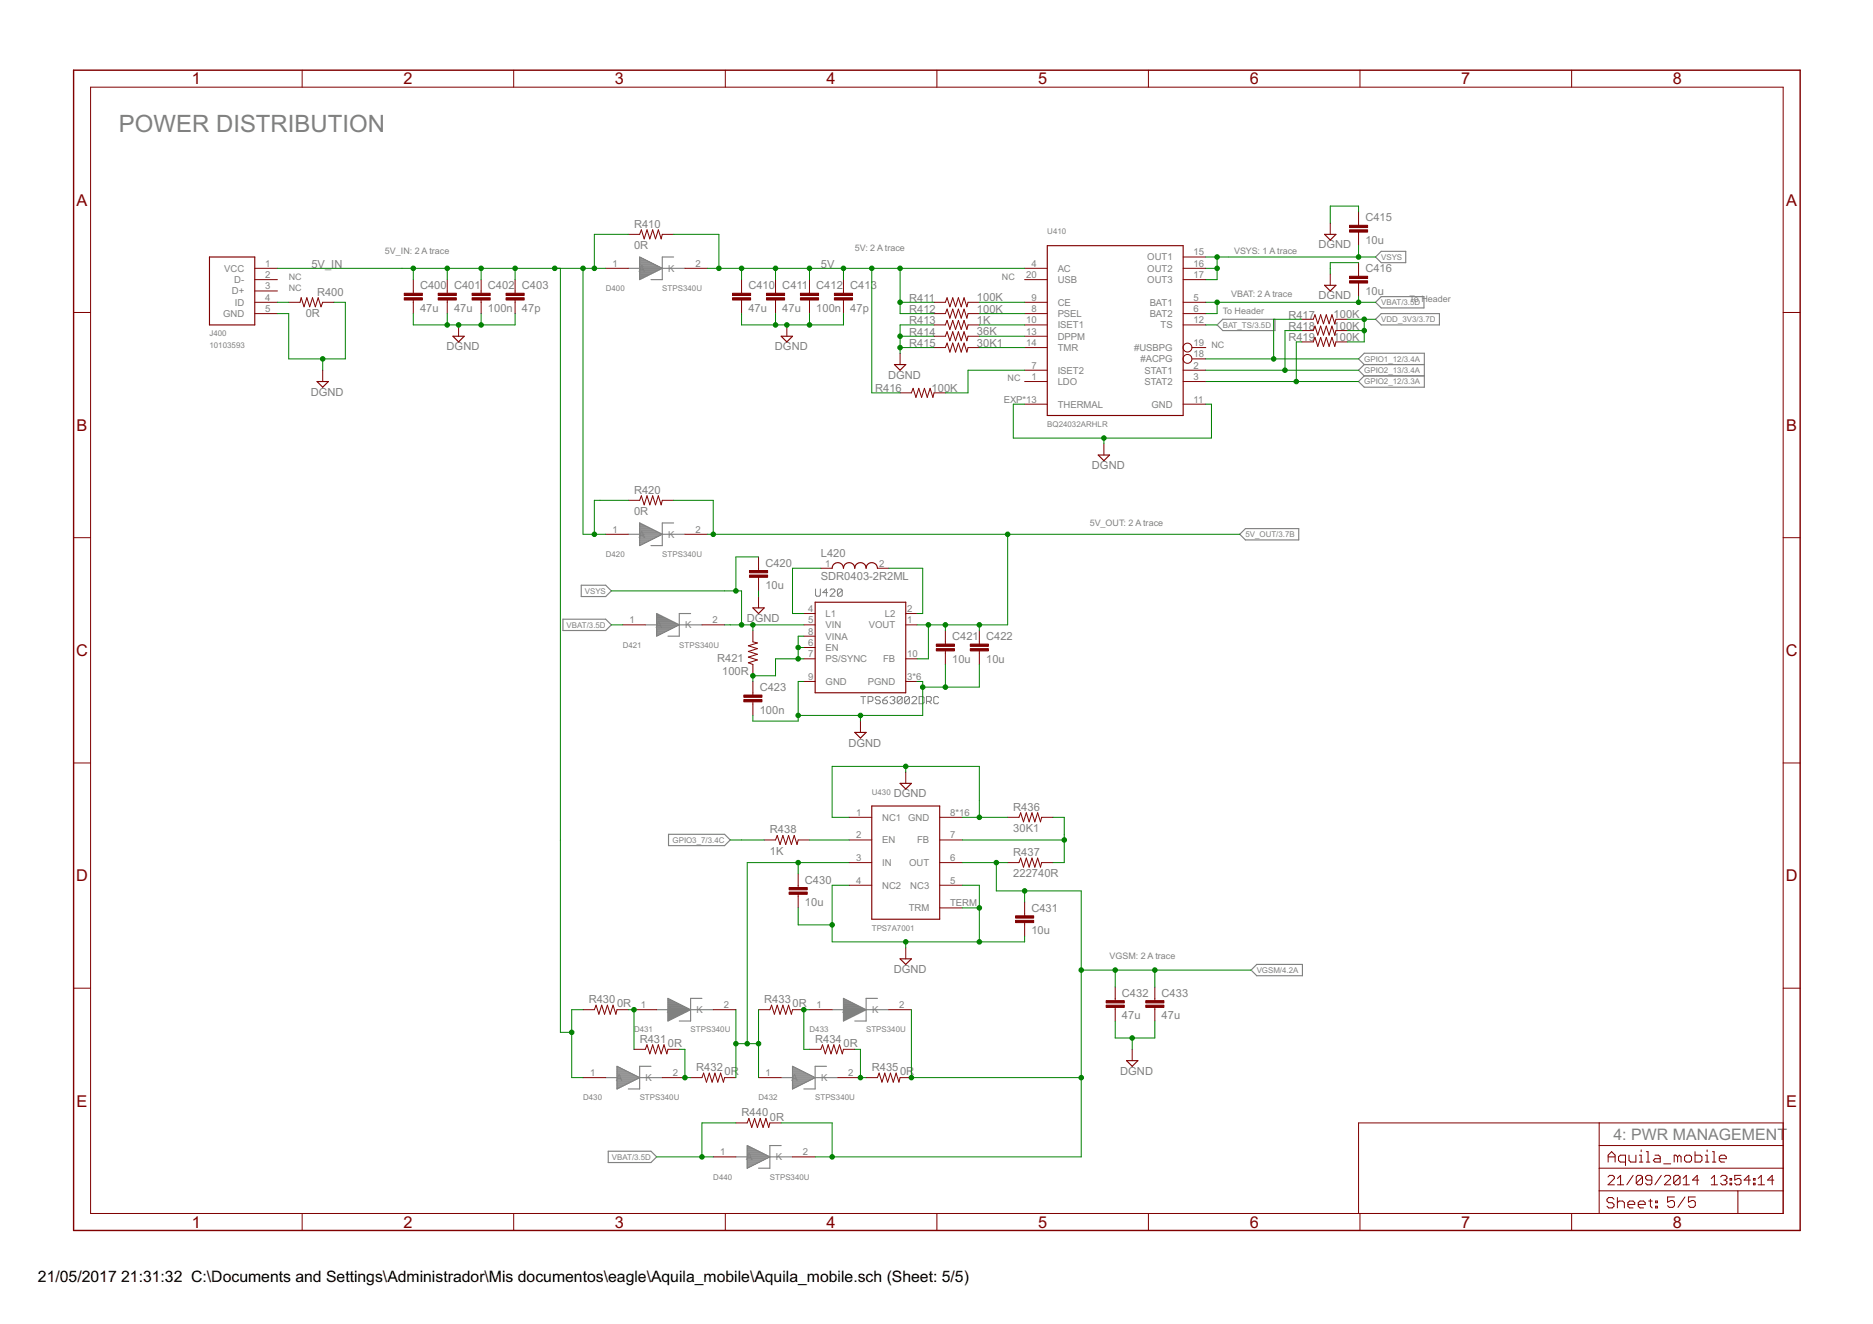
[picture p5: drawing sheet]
<svg xmlns="http://www.w3.org/2000/svg" width="420mm" height="297mm" viewBox="0 0 420 297" stroke-linecap="round" stroke-linejoin="round" font-family="sans-serif">
<g fill="none" stroke="#808080" stroke-width=".25">
<path d="M143.5 57.7l5.1 2.5-5.1 2.5zM143.5 59.8h4.4M143.5 59.6h3.9M143.5 59.4h3.5M143.5 59.2h3.1M143.5 58.9h2.6M143.5 58.7h2.2M143.5 58.5h1.7M143.5 58.3h1.3M143.5 58.1h.8M143.5 57.8h.4M151.1 57.7h-2.5v5h-2.6"/>
<path d="M308.6 57.7l1.2-1.3h5.5v2.5h-5.5zM140.9 60.2h2.6M143.5 62.5h.4M143.5 62.3h.9M143.5 62.1h1.3M143.5 61.8h1.8M143.5 61.6h2.2M143.5 61.4h2.7M143.5 61.2h3.1M143.5 61h3.5M143.5 60.7h4M143.5 60.5h4.4"/>
<path d="M143.5 60.3h4.9M143.5 60.1h4.8M148.6 60.2h5M273 72.9l1.3-1.3h11.7v2.6h-11.7zM308.6 67.8l1.2-1.3h9.6v2.6h-9.6zM308.6 71.6l1.2-1.2h13.1v2.5h-13.1zM306 81.8l-1.2-1.3 1.2-1.3h13.5v7.7h-13.5l-1.2-1.3 1.2-1.3M306 84.3h13.5M306 81.8h13.5M306 81.8l-1.2 1.3 1.2 1.2M143.5 117.3l5.1 2.6-5.1 2.5zM143.5 119.6h4.6"/>
<path d="M143.5 119.4h4.1M143.5 119.2h3.7M143.5 119h3.2M143.5 118.7h2.8M143.5 118.5h2.3M143.5 118.3h1.9M143.5 118.1h1.4M143.5 117.8h1M143.5 117.6h.6M143.5 117.4h.1M148.5 119.8l-7.6 .1M148.6 119.9h5"/>
<path d="M151.1 117.3h-2.5v5.1h-2.6M278.1 119.9l1.3-1.3h11.9v2.5h-11.9zM126.3 138.9h9.6l1.2 1.3-1.2 1.3h-9.6zM130.4 131.3h5.5l1.2 1.3-1.2 1.2h-5.5zM143.5 122.3h.2M143.5 122.1h.7M143.5 121.8h1.1M143.5 121.6h1.6M143.5 121.4h2M143.5 121.2h2.5M143.5 120.9h2.9M143.5 120.7h3.4"/>
<path d="M143.5 120.5h3.8M143.5 120.3h4.2M143.5 120.1h4.7M147.3 137.6l5.1 2.6-5.1 2.5zM147.3 139.8h4.4M147.3 139.6h3.9M147.3 139.4h3.5M147.3 139.2h3M147.3 139h2.6M147.3 138.7h2.2M147.3 138.5h1.7M147.3 138.3h1.3"/>
<path d="M147.3 138.1h.8M147.3 137.8h.4M154.9 137.6h-2.5v5.1h-2.6M144.8 140.2h2.5M147.3 142.5h.4M147.3 142.3h.9M147.3 142.1h1.3M147.3 141.8h1.8M147.3 141.6h2.2M147.3 141.4h2.7M147.3 141.2h3.1M147.3 140.9h3.6"/>
<path d="M147.3 140.7h4M147.3 140.5h4.4M147.3 140.3h4.9M147.3 140.1h4.8M152.4 140.2h5.1M150 187.2h12.5l1.3 1.2-1.3 1.3h-12.5zM280.6 217.6l1.3-1.2h10.3v2.5h-10.3zM138.4 239.8h1.2M138.4 239.6h.8M138.4 239.4h.3M146 239.2h-2.5v5.1h-2.6M149.8 224l5.1 2.5-5.1 2.6z"/>
<path d="M149.8 228.9h.3M149.8 228.7h.7M149.8 228.5h1.2M149.8 228.3h1.6M149.8 228h2.1M149.8 227.8h2.5M149.8 227.6h3M149.8 227.4h3.4M149.8 227.2h3.8M149.8 226.9h4.3M149.8 226.7h4.7M149.8 226.3h4.6"/>
<path d="M149.8 226.1h4.2M149.8 225.8h3.7M149.8 225.6h3.3M149.8 225.4h2.8M149.8 225.2h2.4M149.8 224.9h1.9M149.8 224.7h1.5M149.8 224.5h1.1M149.8 224.3h.6M149.8 224h.2M154.9 226.5h-7.6M154.9 226.5h5.1"/>
<path d="M157.5 224h-2.6v5.1h-2.5M177.8 239.8h1.2M177.8 239.6h.7M177.8 239.4h.3M185.4 239.2h-2.5v5.1h-2.6M189.2 228.9h.3M189.2 228.7h.7M189.2 228.5h1.2M189.2 228.3h1.6M189.2 228h2M189.2 227.8h2.5M189.2 227.6h2.9"/>
<path d="M189.2 227.4h3.4M189.2 227.2h3.8M189.2 226.9h4.3M189.2 226.7h4.7M189.2 226.3h4.6M189.2 226.1h4.1M189.2 225.8h3.7M189.2 225.6h3.2M189.2 225.4h2.8M189.2 225.2h2.4M189.2 224.9h1.9M189.2 224.7h1.5"/>
<path d="M189.2 224.5h1M189.2 224.3h.6M189.2 224h.1M189.2 224l5.1 2.5-5.1 2.6zM194.2 226.5h-7.5M194.3 226.5h5.1M196.8 224h-2.5v5.1h-2.6M135.9 241.8h2.5M136.4 258.3h9.6l1.3 1.2-1.3 1.3h-9.6zM138.4 244.3h.1M138.4 244.1h.5M138.4 243.8h1"/>
<path d="M138.4 243.6h1.4M138.4 243.4h1.9M138.4 243.2h2.3M138.4 243h2.7M138.4 242.7h3.2M138.4 242.5h3.6M138.4 242.3h4.1M138.4 242.1h4.5M138.4 241.8h5M138.4 241.6h4.8M138.4 241.4h4.3M138.4 241.2h3.9"/>
<path d="M138.4 240.9h3.4M138.4 240.7h3M138.4 240.5h2.5M138.4 240.3h2.1M138.4 240.1h1.7M143.5 241.8l-5.1-2.6v5.1M143.5 241.8l-5.1 2.5M143.5 241.8h5.1M165.1 259.5h2.5M167.6 259.8h4.5M167.6 259.6h5M167.6 259.4h4.8"/>
<path d="M167.6 259.2h4.3M167.6 259h3.9M167.6 258.7h3.4M167.6 258.5h3M167.6 258.3h2.6M167.6 258.1h2.1M167.6 257.8h1.7M167.6 257.6h1.2M167.6 257.4h.8M167.6 257.2h.3M172.7 259.5l-5.1-2.5v5.1M172.7 259.5l-5.1 2.6"/>
<path d="M172.7 259.5h5.1M175.2 241.8h2.6M175.2 257h-2.5v5.1h-2.5M177.8 244.3h.1M177.8 244.1h.5M177.8 243.8h.9M177.8 243.6h1.4M177.8 243.4h1.8M177.8 243.2h2.3M177.8 243h2.7M177.8 242.7h3.2M177.8 242.5h3.6"/>
<path d="M177.8 242.3h4M177.8 242.1h4.5M177.8 241.8h4.9M177.8 241.6h4.7M177.8 241.4h4.3M177.8 241.2h3.9M177.8 240.9h3.4M177.8 240.7h3M177.8 240.5h2.5M177.8 240.3h2.1M177.8 240.1h1.6M182.9 241.8h5"/>
<path d="M182.9 241.8l-5.1-2.6v5.1M182.9 241.8l-5.1 2.5M167.6 262.1h.1M167.6 261.8h.5M167.6 261.6h1M167.6 261.4h1.4M167.6 261.2h1.9M167.6 260.9h2.3M167.6 260.7h2.7M167.6 260.5h3.2M167.6 260.3h3.6M167.6 260.1h4.1"/>
</g>
<g fill="none" stroke="#808080" stroke-width=".22">
<path d="M182.9 132.1v1.4l.3 .3h.5l.3-.3v-1.4M185.7 132.9h-1.1l.8-.8v1.7M186.2 132.4l.3-.3h.5l.3 .3v.3l-1.1 1.1h1.1M188.9 132.4v1.1l-.2 .3h-.6l-.2-.3M188.9 132.4l-.2-.3h-.6l-.2 .3v1.1M188.9 132.4l-1 1.1M193.1 156.3h1.1M193.6 156.3v1.6M194.7 157.4h.8l.3-.3v-.6l-.3-.2h-.8v1.6M197.5 156.5l-.3-.2h-.6l-.2 .2v.3l.2 .3h.6l.3 .3v.2l-.3 .3h-.6l-.2-.3M198 157.1h.8l.3 .3v.2l-.3 .3h-.5l-.3-.3zM199.1 156.3l-.6 .2-.5 .6"/>
<path d="M199.6 156.5l.3-.2h.5l.3 .2v.3l-.3 .3M200.2 157.1h.2M200.4 157.1l.3 .3v.2l-.3 .3h-.5l-.3-.3M202.4 156.5l-.3-.2h-.6l-.2 .2v1.1M202.4 156.5v1.1l-.3 .3h-.6l-.2-.3M202.4 156.5l-1.1 1.1M204 156.5l-.3-.2h-.5l-.3 .2v1.1M204 156.5v1.1l-.3 .3h-.5l-.3-.3M204 156.5l-1.1 1.1M204.6 156.5l.2-.2h.6l.2 .2v.3l-1 1.1h1M206.2 156.3h.8l.3 .2v1.1l-.3 .3h-.8zM207.8 157.4h.8l.3-.3v-.6l-.3-.2h-.8v1.6"/>
<path d="M208.4 157.4l.5 .5M210.5 156.5l-.2-.2h-.6l-.2 .2v1.1l.2 .3h.6l.2-.3"/>
</g>
<g fill="none" stroke="#800000" stroke-width=".22">
<path d="M20.3 19.6h379.7v252.6h-379.7zM67.8 15.7v3.9M115.2 15.7v3.9M162.7 15.7v3.9M210.2 15.7v3.9M257.6 15.7v3.9M305.1 15.7v3.9M352.6 15.7v3.9M140.9 52.6h2.6l.4-1 .6 2 .6-2 .7 2 .6-2 .6 2 .7-2 .6 2 .3-1h2.5M265.4 57.7h5.1M298.4 50v2.6M304.8 47.5v3"/>
<path d="M304.8 52.1v3M304.8 58.9v3.1M16.5 70.1h3.8M57.1 65.3h5.1M57.1 62.7h5.1M57.1 60.2h5.1M57.1 67.8h5.1M57.1 70.4h5.1M64.8 67.8h2.5l.3-1 .6 2 .6-2 .7 2 .6-2 .6 2 .7-2 .6 2 .4-1h2.5M92.7 62.7v3.1M92.7 67.3v3.1M100.3 62.7v3.1"/>
<path d="M100.3 67.3v3.1M102.9 72.9v2.5M107.9 62.7v3.1M107.9 67.3v3.1M115.5 62.7v3.1M115.5 67.3v3.1M135.9 60.2h5M153.6 60.2h5.1M166.3 62.7v3.1M166.3 67.3v3.1M174 62.7v3.1M174 67.3v3.1"/>
<path d="M176.5 72.9v2.5M181.6 62.7v3.1M181.6 67.3v3.1M189.2 62.7v3.1M189.2 67.3v3.1M201.9 79.2v2.6M209.5 67.8h2.6l.3-1 .7 2 .6-2 .7 2 .6-2 .6 2 .7-2 .6 2 .2-1h2.6M209.5 70.4h2.6l.3-1.1 .7 2.1 .6-2.1 .7 2.1 .6-2.1 .6 2.1 .7-2.1 .6 2.1 .2-1h2.6M209.5 72.9h2.6l.3-1 .7 2 .6-2 .7 2 .6-2 .6 2 .7-2 .6 2 .2-1h2.6M209.5 75.4h2.6l.3-1 .7 2.1 .6-2.1 .7 2.1 .6-2.1 .6 2.1 .7-2.1 .6 2.1 .2-1.1h2.6M209.5 78h2.6l.3-1 .7 2 .6-2 .7 2 .6-2 .6 2 .7-2 .6 2 .2-1h2.6M229.8 62.7h5.1"/>
<path d="M229.8 60.2h5.1M229.8 67.8h5.1M229.8 70.4h5.1M229.8 72.9h5.1M229.8 75.4h5.1M229.8 78h5.1M265.4 62.7h5.1M265.4 60.2h5.1M265.4 67.8h5.1M265.4 70.4h5.1M265.4 72.9h5.1M267.4 78h3.1"/>
<path d="M292.1 76.7h2.5l.4-1 .6 2 .6-2 .7 2 .6-2 .7 2 .6-2 .6 2 .3-1h2.5M292.1 74.2h2.5l.4-1 .6 2 .6-2 .7 2 .6-2 .7 2 .6-2 .6 2 .3-1h2.5M292.1 71.6h2.5l.4-1 .6 2 .6-2 .7 2 .6-2 .7 2 .6-2 .6 2 .3-1h2.5M298.4 61.5v2.5M304.8 63.5v3M400 70.1h3.8M72.4 83.1v2.5M201.9 88.1h2.5l.4-1 .7 2.1 .6-2.1 .6 2.1 .7-2.1 .6 2.1 .6-2.1 .7 2.1 .2-1.1h2.6M229.8 83.1h5.1M229.8 85.6h5.1M229.8 90.7h5.1M247.6 99.5v2.6"/>
<path d="M265.4 83.1h5.1M265.4 85.6h5.1M265.4 90.7h5.1M267.4 80.5h3.1M135.9 119.9h5M140.9 112.2h2.6l.4-1 .6 2.1 .6-2.1 .7 2.1 .6-2.1 .6 2.1 .7-2.1 .6 2.1 .3-1.1h2.5M153.6 119.9h5.1M16.5 120.6h3.8M170.2 124.9v3.1M170.2 129.5v3.1M170.2 133.8v2.6M180.3 137.6h2.6"/>
<path d="M184.1 127.5h2.6M196.8 127.5h2.6M203.2 137.6h2.5M400 120.6h3.8M139.7 140.2h5.1M157.5 140.2h5M168.9 141.5v2.5l1 .3-2 .6 2 .6-2 .7 2 .6-2 .6 2 .7-2 .6 1 .4v2.5M168.9 152.9v3M168.9 157.5v3M180.3 140.2h2.6M180.3 142.7h2.6M180.3 145.3h2.6"/>
<path d="M180.3 147.8h2.6M180.3 152.9h2.6M203.2 140.2h2.5M203.2 147.8h2.5M203.2 152.9h2.5M212.1 141.5v3M212.1 146v3.1M219.7 141.5v3M219.7 146v3.1M16.5 171.2h3.8M193 161.8v2.5M203.2 173.2v2.5"/>
<path d="M400 171.2h3.8M171.4 188.4h2.6l.3-1 .7 2.1 .6-2.1 .7 2.1 .6-2.1 .6 2.1 .7-2.1 .6 2.1 .2-1.1h2.6M179 196.1v3M190.5 183.4h5.1M190.5 188.4h5.1M190.5 193.5h5.1M190.5 198.6h5.1M210.8 183.4h5.1M210.8 188.4h5.1M210.8 193.5h5.1M210.8 198.6h5.1M226 183.4h2.6l.4-1 .6 2 .6-2 .7 2 .6-2 .6 2 .7-2 .6 2 .3-1h2.5"/>
<path d="M226 193.5h2.6l.4-1 .6 2 .6-2 .7 2 .6-2 .6 2 .7-2 .6 2 .3-1h2.5M179 200.6v3.1M203.2 212.6v2.5M210.8 203.7h5.1M229.8 202.4v3.1M229.8 207v3M16.5 221.7h3.8M130.8 226.5h2.5l.4-1 .6 2 .7-2 .6 2 .6-2 .7 2 .6-2 .7 2 .2-1h2.5M142.2 226.5h5.1M142.2 235.4h2.6l.3-1 .7 2 .6-2 .6 2 .7-2 .6 2 .6-2 .7 2 .2-1h2.6M160 226.5h5.1M170.2 226.5h2.5l.4-1 .6 2 .6-2 .7 2 .6-2 .7 2 .6-2 .6 2 .3-1h2.5"/>
<path d="M181.6 226.5h5.1M181.6 235.4h2.5l.4-1 .6 2 .7-2 .6 2 .6-2 .7 2 .6-2 .7 2 .2-1h2.5M199.4 226.5h5M250.2 221.4v3.1M250.2 226v3.1M254 235.4v2.6M259.1 221.4v3.1M259.1 226v3.1M400 221.7h3.8M130.8 241.8h5.1M148.6 241.8h5M154.9 241.8h2.6l.3-1.1 .7 2.1 .6-2.1 .6 2.1 .7-2.1 .6 2.1 .6-2.1 .7 2.1 .2-1h2.6"/>
<path d="M160 259.5h5.1M165.1 251.9h2.5l.4-1 .6 2 .7-2 .6 2 .6-2 .7 2 .6-2 .6 2 .3-1h2.5M170.2 241.8h5M177.8 259.5h5.1M187.9 241.8h5.1M194.3 241.8h2.5l.4-1.1 .6 2.1 .7-2.1 .6 2.1 .6-2.1 .7 2.1 .6-2.1 .7 2.1 .2-1h2.5M358.7 251.9v20.3M358.7 257h41.3M360.7 259.5h1.6M365.4 259.2v1.1l.4 .4h1.2v-1.5M367.7 259.2h.5v1.5M368.2 258v.4"/>
<path d="M369.3 258.4h.4v2.3M371.3 259.2h.7l.4 .3v1.2h-1.1l-.4-.4 .4-.4h1.1M376.3 259.5l-.4-.3h-.3v1.5M376.3 259.5v1.2M376.3 259.5l.4-.3 .4 .3v1.2M378.3 259.2h.8l.4 .3v.8l-.4 .4h-.8l-.4-.4v-.8zM380.2 258.4v2.3h1.2l.4-.4v-.8l-.4-.3h-1.2M382.6 259.2h.3v1.5M382.9 258v.4M384.1 258.4h.4v2.3M385.7 259.9h1.5v-.4l-.3-.3h-.8l-.4 .3v.8l.4 .4h.8M400 251.9h-95.2v20.3"/>
<path d="M67.8 272.2v3.9M115.2 272.2v3.9M162.7 272.2v3.9M210.2 272.2v3.9M257.6 272.2v3.9M305.1 272.2v3.9M352.6 272.2v3.9M358.7 267.2h41.3M358.7 262.1h41.3M360.7 264.1l.4-.4h.7l.3 .4v.3l-1.4 1.4h1.4M360.7 260.7v-1.5l.8-.8 .8 .8v1.5M362.1 269l-.4-.3h-.8l-.4 .3v.5l.4 .3h.8l.4 .4v.4l-.4 .4h-.8l-.4-.4"/>
<path d="M362.8 268.7v2.3M362.8 269.8l.4-.3h.8l.4 .3v1.2M362.8 265.8h1.4M362.8 264.4l.7-.7v2.1M364.6 260.7h-1.1l-.4-.4v-.8l.4-.3h1.1v2.3M365.2 270.2h1.5v-.4l-.4-.3h-.8l-.3 .3v.8l.3 .4h.8M366.4 263.7l-1.5 2.1M367.5 270.2h1.6v-.4l-.4-.3h-.8l-.4 .3v.8l.4 .4h.8M367.7 260.7h.8M368.4 264.1v1.4l-.3 .3h-.7l-.3-.3M368.4 264.1l-.3-.4h-.7l-.3 .4v1.4M368.4 264.1l-1.3 1.4"/>
<path d="M369.3 260.7h.8M369.8 269.5h.8M370.2 269v1.6l.4 .4M370.5 264.8h-1l-.4-.4v-.3l.4-.4h.7l.3 .4v1.4l-.3 .3h-.7l-.4-.3M371.4 269.5h.4v.3h-.4zM371.4 270.6h.4v.4h-.4zM372.7 263.7l-1.5 2.1M373.2 261.1h1.6M373.4 264.1l.3-.4h.7l.4 .4v.3l-1.4 1.4h1.4M375.6 268.5h-1.5v1.2l.8-.4h.3l.4 .4v.8l-.4 .4h-.7l-.4-.4M376.9 264.1v1.4l-.4 .3h-.7l-.3-.3M376.9 264.1l-.4-.4h-.7l-.3 .4v1.4"/>
<path d="M376.9 264.1l-1.4 1.4M377.6 265.8h1.4M377.6 264.4l.7-.7v2.1M378 268.5l-1.6 2.4M380.3 268.5h-1.5v1.2l.7-.4h.4l.4 .4v.8l-.4 .4h-.8l-.3-.4M381.1 264.8h-1.4l1-1.1v2.1M382.6 260.7h.7M383.9 265.8h1.4M383.9 264.4l.7-.7v2.1M384.1 260.7h.8M386 264.1l.3-.4h.7l.4 .4v.3l-.4 .4M386.7 264.8h.3"/>
<path d="M387 264.8l.4 .3v.4l-.4 .3h-.7l-.3-.3M388.1 265.5h.4v.3h-.4zM388.1 264.4h.4v.4h-.4zM389.8 267.2v5M390.5 263.7h-1.4v1.1l.7-.4h.4l.3 .4v.7l-.3 .3h-.7l-.4-.3M392.7 264.8h-1.5l1.1-1.1v2.1M393.3 265.5h.4v.3h-.4zM393.3 264.4h.4v.4h-.4zM394.4 265.8h1.4M394.4 264.4l.7-.7v2.1M397.9 264.8h-1.4l1.1-1.1v2.1"/>
<circle cx="266.4" cy="78" r=".99"/>
<circle cx="266.4" cy="80.5" r=".99"/>
</g>
<path d="M16.5 15.7h387.3v260.4h-387.3z" fill="none" stroke="#800000" stroke-width=".32"/>
<g fill="none" stroke="#800000" stroke-width=".25">
<path d="M47 57.7h10.1v15.2h-10.1zM234.9 55.1h30.5v38.1h-30.5zM297.1 52.6h2.6l-1.3 1.2zM101.6 75.4h2.5l-1.2 1.3zM175.2 75.4h2.6l-1.3 1.3zM297.1 64h2.6l-1.3 1.3zM71.1 85.6h2.6l-1.3 1.3zM200.6 81.8h2.6l-1.3 1.3zM246.4 102.1h2.5l-1.3 1.3zM168.9 136.4h2.5l-1.2 1.2zM182.9 135.1h20.3v20.3h-20.3zM186.7 127.5a1.27 1.27 0 0 1 1.2-1.3 1.27 1.27 0 0 1 1.3 1.3 1.27 1.27 0 0 1 1.3-1.3 1.27 1.27 0 0 1 1.2 1.3 1.27 1.27 0 0 1 1.3-1.3 1.27 1.27 0 0 1 1.3 1.3 1.27 1.27 0 0 1 1.3-1.3 1.27 1.27 0 0 1 1.2 1.3"/>
<path d="M191.7 164.3h2.6l-1.3 1.3zM201.9 175.7h2.5l-1.2 1.3zM195.6 180.8h15.2v25.4h-15.2zM201.9 215.1h2.5l-1.2 1.3zM252.7 238h2.5l-1.2 1.2z"/>
</g>
<g fill="#800000" stroke="#800000" stroke-width=".22">
<path d="M90.7 66.8h4v.5h-4z"/>
<path d="M90.7 65.8h4v.5h-4z"/>
<path d="M98.3 66.8h4.1v.5h-4.1z"/>
<path d="M98.3 65.8h4.1v.5h-4.1z"/>
<path d="M105.9 66.8h4.1v.5h-4.1z"/>
<path d="M105.9 65.8h4.1v.5h-4.1z"/>
<path d="M113.5 66.8h4.1v.5h-4.1z"/>
<path d="M113.5 65.8h4.1v.5h-4.1z"/>
<path d="M164.3 66.8h4.1v.5h-4.1z"/>
<path d="M164.3 65.8h4.1v.5h-4.1z"/>
<path d="M171.9 66.8h4.1v.5h-4.1z"/>
<path d="M171.9 65.8h4.1v.5h-4.1z"/>
<path d="M179.6 66.8h4v.5h-4z"/>
<path d="M179.6 65.8h4v.5h-4z"/>
<path d="M187.2 66.8h4v.5h-4z"/>
<path d="M187.2 65.8h4v.5h-4z"/>
<path d="M210 145.5h4.1v.5h-4.1z"/>
<path d="M210 144.5h4.1v.5h-4.1z"/>
<path d="M217.7 145.5h4v.5h-4z"/>
<path d="M217.7 144.5h4v.5h-4z"/>
<path d="M168.1 129h4.1v.5h-4.1z"/>
<path d="M168.1 128h4.1v.5h-4.1z"/>
<path d="M166.9 157h4v.5h-4z"/>
<path d="M166.9 155.9h4v.5h-4z"/>
<path d="M227.8 206.5h4.1v.5h-4.1z"/>
<path d="M227.8 205.5h4.1v.5h-4.1z"/>
<path d="M177 200.1h4.1v.5h-4.1z"/>
<path d="M177 199.1h4.1v.5h-4.1z"/>
<path d="M248.1 225.5h4.1v.5h-4.1z"/>
<path d="M248.1 224.5h4.1v.5h-4.1z"/>
<path d="M257 225.5h4.1v.5h-4.1z"/>
<path d="M257 224.5h4.1v.5h-4.1z"/>
<path d="M302.7 51.6h4.1v.5h-4.1z"/>
<path d="M302.7 50.5h4.1v.6h-4.1z"/>
<path d="M302.7 63h4.1v.5h-4.1z"/>
<path d="M302.7 62h4.1v.5h-4.1z"/>
</g>
<g fill="none" stroke="#008000" stroke-width=".22">
<path d="M140.9 52.6h-7.6v7.6M151.1 52.6h10.2v7.6M270.5 57.7h38.1M273 57.7v5h-2.5M304.8 47.5v-1.3h-6.4v3.8M304.8 55.1v2.6M304.8 58.9h-6.4v2.6M62.2 67.8h2.6M62.2 60.2h73.7M74.9 67.8h2.6v12.7h-12.7v-10.1h-2.6M92.7 60.2v2.5M92.7 70.4v2.5h22.8v-2.5"/>
<path d="M100.3 60.2v2.5M100.3 70.4v2.5M107.9 60.2v2.5M107.9 70.4v2.5M115.5 60.2v2.5M125.7 60.2v171.4h2.5M130.8 60.2v59.7h5.1M158.7 60.2h71.1M166.3 70.4v2.5h22.9v-2.5M166.3 60.2v2.5M174 60.2v2.5M174 70.4v2.5"/>
<path d="M181.6 60.2v2.5M181.6 70.4v2.5M189.2 60.2v2.5M195.6 60.2v27.9h6.3M201.9 67.8h7.6M201.9 60.2v10.2h7.6M201.9 78h7.6M201.9 75.4h7.6M209.5 72.9h-7.6v6.3M219.7 67.8h10.1M219.7 70.4h10.1M219.7 72.9h10.1"/>
<path d="M219.7 78h10.1M219.7 75.4h10.1M270.5 67.8h38.1M270.5 72.9h2.5M270.5 60.2h2.5M273 67.8v2.6h-2.5M292.1 76.7h-1.3v8.9M292.1 71.6h-6.4v8.9M292.1 74.2h-3.9v8.9M302.2 71.6h6.4M302.2 74.2h3.8M304.8 66.5v1.3"/>
<path d="M306 71.6v5.1h-3.8M72.4 80.5v2.6M229.8 90.7h-2.5v7.6h44.5v-7.6h-1.3M229.8 83.1h-12.7v5h-5M247.6 98.3v1.2M270.5 80.5h34.3M270.5 83.1h34.3M270.5 85.6h34.3M140.9 112.2h-7.6v7.7M151.1 112.2h8.9v7.7M158.7 119.9h119.4M226 119.9v20.3h-20.3"/>
<path d="M137.1 132.6h29.2v7.6M170.2 132.6v1.2M170.2 124.9h-5.1v7.7M184.1 127.5h-6.3v10.1h2.5M199.4 127.5h7.6v10.1h-1.3M137.1 140.2h2.6M162.5 140.2h17.8M168.9 140.2v1.3M179 145.3h1.3M180.3 147.8h-6.3v3.8h-5.1v1.3M180.3 152.9h-1.3v8.9h-10.1v-1.3M180.3 142.7h-1.3v5.1"/>
<path d="M205.7 152.9h1.3v7.6h-28M208.3 140.2v7.6h-2.6M212.1 140.2v1.3M212.1 149.1v5.1M219.7 149.1v5.1h-12.7M219.7 140.2v1.3M193 160.5v1.3M203.2 171.9v1.3M163.8 188.4h7.6M179 193.5v2.6M181.6 188.4h8.9M190.5 183.4h-3.8v-11.5h33v11.5"/>
<path d="M190.5 198.6h-3.8v12.7h43.1v-1.3M190.5 193.5h-22.9v40.6M215.9 198.6h3.8v12.7M215.9 183.4h10.1M215.9 193.5h10.1M215.9 188.4h22.8M223.5 193.5v6.4h19v59.6h-59.6M229.8 199.9v2.5M236.2 183.4h2.5v10.1h-2.5M179 203.7v3.8h7.7M203.2 211.3v1.3M215.9 203.7h3.8"/>
<path d="M242.5 217.6h38.1M250.2 217.6v3.8M259.1 217.6v3.8M130.8 226.5h-2.6v15.3h2.6M140.9 226.5h1.3v8.9M152.4 235.4h1.2v6.4h1.3M165.1 226.5v15.3M165.1 234.1h5.1M170.2 226.5v15.3M181.6 226.5h-1.3v8.9h1.3M191.7 235.4h1.3v6.4h1.3M204.4 226.5v15.3h38.1"/>
<path d="M250.2 229.1v3.8h8.9v-3.8M254 232.9v2.5M147.3 259.5h12.7M165.1 251.9h-7.6v7.6M175.2 251.9h11.5v7.6"/>
</g>
<g fill="#008000" stroke="#008000" stroke-width=".22">
<circle cx="72.4" cy="80.5" r=".51"/>
<circle cx="107.9" cy="72.9" r=".51"/>
<circle cx="100.3" cy="72.9" r=".51"/>
<circle cx="102.9" cy="72.9" r=".51"/>
<circle cx="174" cy="72.9" r=".51"/>
<circle cx="181.6" cy="72.9" r=".51"/>
<circle cx="176.5" cy="72.9" r=".51"/>
<circle cx="201.9" cy="75.4" r=".51"/>
<circle cx="201.9" cy="78" r=".51"/>
<circle cx="247.6" cy="98.3" r=".51"/>
<circle cx="193" cy="160.5" r=".51"/>
<circle cx="207" cy="154.2" r=".51"/>
<circle cx="212.1" cy="154.2" r=".51"/>
<circle cx="179" cy="160.5" r=".51"/>
<circle cx="203.2" cy="211.3" r=".51"/>
<circle cx="219.7" cy="203.7" r=".51"/>
<circle cx="186.7" cy="207.5" r=".51"/>
<circle cx="219.7" cy="211.3" r=".51"/>
<circle cx="219.7" cy="183.4" r=".51"/>
<circle cx="203.2" cy="171.9" r=".51"/>
<circle cx="254" cy="232.9" r=".51"/>
<circle cx="107.9" cy="60.2" r=".51"/>
<circle cx="100.3" cy="60.2" r=".51"/>
<circle cx="92.7" cy="60.2" r=".51"/>
<circle cx="115.5" cy="60.2" r=".51"/>
<circle cx="133.3" cy="60.2" r=".51"/>
<circle cx="130.8" cy="60.2" r=".51"/>
<circle cx="133.3" cy="119.9" r=".51"/>
<circle cx="124.4" cy="60.2" r=".51"/>
<circle cx="128.2" cy="231.6" r=".51"/>
<circle cx="161.3" cy="60.2" r=".51"/>
<circle cx="166.3" cy="60.2" r=".51"/>
<circle cx="174" cy="60.2" r=".51"/>
<circle cx="181.6" cy="60.2" r=".51"/>
<circle cx="189.2" cy="60.2" r=".51"/>
<circle cx="201.9" cy="60.2" r=".51"/>
<circle cx="201.9" cy="67.8" r=".51"/>
<circle cx="195.6" cy="60.2" r=".51"/>
<circle cx="304.8" cy="57.7" r=".51"/>
<circle cx="273" cy="57.7" r=".51"/>
<circle cx="273" cy="60.2" r=".51"/>
<circle cx="166.3" cy="140.2" r=".51"/>
<circle cx="165.1" cy="132.6" r=".51"/>
<circle cx="168.9" cy="140.2" r=".51"/>
<circle cx="273" cy="67.8" r=".51"/>
<circle cx="304.8" cy="67.8" r=".51"/>
<circle cx="157.5" cy="259.5" r=".51"/>
<circle cx="290.8" cy="85.6" r=".51"/>
<circle cx="306" cy="74.2" r=".51"/>
<circle cx="306" cy="71.6" r=".51"/>
<circle cx="160" cy="119.9" r=".51"/>
<circle cx="226" cy="119.9" r=".51"/>
<circle cx="208.3" cy="140.2" r=".51"/>
<circle cx="212.1" cy="140.2" r=".51"/>
<circle cx="219.7" cy="140.2" r=".51"/>
<circle cx="179" cy="145.3" r=".51"/>
<circle cx="179" cy="147.8" r=".51"/>
<circle cx="168.9" cy="151.6" r=".51"/>
<circle cx="142.2" cy="226.5" r=".51"/>
<circle cx="153.6" cy="241.8" r=".51"/>
<circle cx="180.3" cy="226.5" r=".51"/>
<circle cx="193" cy="241.8" r=".51"/>
<circle cx="223.5" cy="193.5" r=".51"/>
<circle cx="229.8" cy="199.9" r=".51"/>
<circle cx="204.4" cy="241.8" r=".51"/>
<circle cx="242.5" cy="241.8" r=".51"/>
<circle cx="242.5" cy="217.6" r=".51"/>
<circle cx="250.2" cy="217.6" r=".51"/>
<circle cx="259.1" cy="217.6" r=".51"/>
<circle cx="186.7" cy="259.5" r=".51"/>
<circle cx="238.7" cy="188.4" r=".51"/>
<circle cx="165.1" cy="234.1" r=".51"/>
<circle cx="170.2" cy="234.1" r=".51"/>
<circle cx="167.6" cy="234.1" r=".51"/>
<circle cx="179" cy="193.5" r=".51"/>
<circle cx="285.7" cy="80.5" r=".51"/>
<circle cx="288.2" cy="83.1" r=".51"/>
</g>
<text font-size="6" fill="#808080" x="26.7" y="29.7">POWER DISTRIBUTION</text>
<g font-size="4.1" fill="#800000">
<text x="43" y="18.9">1</text>
<text x="90.5" y="18.9">2</text>
<text x="138" y="18.9">3</text>
<text x="185.4" y="18.9">4</text>
<text x="232.9" y="18.9">5</text>
<text x="280.3" y="18.9">6</text>
<text x="327.8" y="18.9">7</text>
<text x="375.3" y="18.9">8</text>
<text x="17.2" y="46.1">A</text>
<text x="400.7" y="46.1">A</text>
<text x="17.2" y="96.7">B</text>
<text x="400.7" y="96.7">B</text>
<text x="17.1" y="147.2">C</text>
<text x="400.6" y="147.2">C</text>
<text x="17.1" y="197.7">D</text>
<text x="400.6" y="197.7">D</text>
<text x="17.2" y="248.3">E</text>
<text x="400.7" y="248.3">E</text>
<text x="43" y="275.4">1</text>
<text x="90.5" y="275.4">2</text>
<text x="138" y="275.4">3</text>
<text x="185.4" y="275.4">4</text>
<text x="232.9" y="275.4">5</text>
<text x="280.3" y="275.4">6</text>
<text x="327.8" y="275.4">7</text>
<text x="375.3" y="275.4">8</text>
</g>
<text font-size="4" fill="#808080" x="361.9" y="255.7">4: PWR MANAGEMENT</text>
<g font-size="4">
<text x="8.5" y="287.5">21/05/2017</text>
<text x="27.2" y="287.5">21:31:32 C:\Documents and Settings\Administrador\Mis documentos\eagle\Aquila_mobile\Aquila_mobile.sch (Sheet: 5/5)</text>
</g>
<g font-size="2.8" fill="#808080">
<text x="142.2" y="51.1">R410</text>
<text x="306.3" y="49.7">C415</text>
<text x="142.2" y="55.9">0R</text>
<text x="295.7" y="55.7">DGND</text>
<text x="306.3" y="54.7">10u</text>
<text x="69.8" y="60.2">5V_IN</text>
<text x="94.2" y="64.9">C400</text>
<text x="101.8" y="64.9">C401</text>
<text x="109.5" y="64.9">C402</text>
<text x="117.1" y="64.9">C403</text>
<text x="167.9" y="64.9">C410</text>
<text x="175.5" y="64.9">C411</text>
<text x="183.1" y="64.9">C412</text>
<text x="184.1" y="60.2">5V</text>
<text x="190.7" y="64.9">C413</text>
<text x="306.3" y="61.1">C416</text>
<text x="68.6" y="71.1">0R</text>
<text x="71.1" y="66.3">R400</text>
<text x="94.2" y="70">47u</text>
<text x="101.8" y="70">47u</text>
<text x="109.5" y="70">100n</text>
<text x="117.1" y="70">47p</text>
<text x="167.9" y="70">47u</text>
<text x="175.5" y="70">47u</text>
<text x="183.1" y="70">100n</text>
<text x="190.7" y="70">47p</text>
<text x="203.9" y="67.7">R411</text>
<text x="203.9" y="70.2">R412</text>
<text x="219.1" y="67.6">100K</text>
<text x="219.1" y="70.2">100K</text>
<text x="289" y="71.5">R417</text>
<text x="295.7" y="67.2">DGND</text>
<text x="299.1" y="71.4">100K</text>
<text x="306.3" y="66.2">10u</text>
<text x="203.9" y="72.7">R413</text>
<text x="203.9" y="75.3">R414</text>
<text x="203.9" y="77.8">R415</text>
<text x="219.1" y="72.7">1K</text>
<text x="219.1" y="75.3">36K</text>
<text x="219.1" y="77.8">30K1</text>
<text x="289" y="76.5">R419</text>
<text x="289" y="74">R418</text>
<text x="299.1" y="76.5">100K</text>
<text x="299.1" y="74">100K</text>
<text x="100.2" y="78.6">DGND</text>
<text x="173.8" y="78.6">DGND</text>
<text x="69.7" y="88.8">DGND</text>
<text x="196.3" y="88">R416</text>
<text x="199.2" y="85">DGND</text>
<text x="209" y="88">100K</text>
<text x="245" y="105.3">DGND</text>
<text x="142.2" y="110.8">R420</text>
<text x="142.2" y="115.6">0R</text>
<text x="184.1" y="125">L420</text>
<text x="171.7" y="127.1">C420</text>
<text x="184.1" y="130">SDR0403-2R2ML</text>
<text x="171.7" y="132.2">10u</text>
<text x="167.5" y="139.6">DGND</text>
<text x="213.6" y="143.6">C421</text>
<text x="221.2" y="143.6">C422</text>
<text x="160.9" y="148.5">R421</text>
<text x="213.6" y="148.7">10u</text>
<text x="221.2" y="148.7">10u</text>
<text x="162" y="151.4">100R</text>
<text x="170.4" y="155">C423</text>
<text x="170.4" y="160.1">100n</text>
<text x="190.4" y="167.5">DGND</text>
<text x="200.5" y="178.9">DGND</text>
<text x="227.3" y="181.9">R436</text>
<text x="172.7" y="191.7">1K</text>
<text x="172.7" y="186.9">R438</text>
<text x="227.3" y="186.7">30K1</text>
<text x="227.3" y="196.8">222740R</text>
<text x="227.3" y="192">R437</text>
<text x="180.6" y="203.3">10u</text>
<text x="180.6" y="198.2">C430</text>
<text x="231.4" y="209.6">10u</text>
<text x="231.4" y="204.6">C431</text>
<text x="200.5" y="218.3">DGND</text>
<text x="132.1" y="225">R430</text>
<text x="138.4" y="226">0R</text>
<text x="171.4" y="225">R433</text>
<text x="177.8" y="226">0R</text>
<text x="251.7" y="223.6">C432</text>
<text x="260.6" y="223.6">C433</text>
<text x="143.5" y="233.9">R431</text>
<text x="182.9" y="233.9">R434</text>
<text x="251.7" y="228.7">47u</text>
<text x="260.6" y="228.7">47u</text>
<text x="149.8" y="234.9">0R</text>
<text x="189.2" y="234.9">0R</text>
<text x="156.2" y="240.3">R432</text>
<text x="162.5" y="241.3">0R</text>
<text x="195.6" y="240.3">R435</text>
<text x="201.9" y="241.3">0R</text>
<text x="251.3" y="241.1">DGND</text>
<text x="166.4" y="250.4">R440</text>
<text x="172.7" y="251.4">0R</text>
</g>
<g font-size="2.4" fill="#808080">
<text x="59.5" y="59.8">1</text>
<text x="137.4" y="59.8">1</text>
<text x="156" y="59.8">2</text>
<text x="231.4" y="59.8">4</text>
<text x="257.3" y="58.4">OUT1</text>
<text x="267.7" y="59.8">16</text>
<text x="267.7" y="57.3">15</text>
<text x="50.3" y="61">VCC</text>
<text x="52.5" y="63.5">D-</text>
<text x="59.5" y="64.9">3</text>
<text x="59.5" y="62.4">2</text>
<text x="143.3" y="61">A</text>
<text x="149.9" y="61">K</text>
<text x="230.2" y="62.4">20</text>
<text x="237.3" y="63.5">USB</text>
<text x="237.3" y="61">AC</text>
<text x="257.3" y="63.5">OUT3</text>
<text x="257.3" y="61">OUT2</text>
<text x="267.7" y="62.4">17</text>
<text x="50" y="71.1">GND</text>
<text x="52" y="66">D+</text>
<text x="52.7" y="68.6">ID</text>
<text x="59.5" y="67.5">4</text>
<text x="59.5" y="70">5</text>
<text x="231.4" y="70">8</text>
<text x="231.4" y="67.5">9</text>
<text x="237.3" y="71.1">PSEL</text>
<text x="237.3" y="68.6">CE</text>
<text x="257.9" y="71.1">BAT2</text>
<text x="257.9" y="68.6">BAT1</text>
<text x="267.7" y="70">6</text>
<text x="267.7" y="67.5">5</text>
<text x="230.2" y="77.6">14</text>
<text x="230.2" y="75.1">13</text>
<text x="230.2" y="72.5">10</text>
<text x="237.3" y="76.2">DPPM</text>
<text x="237.3" y="73.7">ISET1</text>
<text x="260.3" y="73.7">TS</text>
<text x="267.7" y="72.5">12</text>
<text x="267.7" y="77.6">19</text>
<text x="231.4" y="82.7">7</text>
<text x="237.3" y="83.8">ISET2</text>
<text x="237.3" y="78.7">TMR</text>
<text x="254.4" y="78.7">#USBPG</text>
<text x="255.8" y="81.3">#ACPG</text>
<text x="256.8" y="83.8">STAT1</text>
<text x="267.7" y="80.2">18</text>
<text x="267.7" y="82.7">2</text>
<text x="231.4" y="85.2">1</text>
<text x="237.3" y="86.4">LDO</text>
<text x="256.8" y="86.4">STAT2</text>
<text x="267.7" y="85.2">3</text>
<text x="225.2" y="90.3">EXP*13</text>
<text x="237.3" y="91.4">THERMAL</text>
<text x="258.3" y="91.4">GND</text>
<text x="267.7" y="90.3">11</text>
<text x="137.4" y="119.5">1</text>
<text x="156" y="119.5">2</text>
<text x="143.3" y="120.6">A</text>
<text x="149.9" y="120.6">K</text>
<text x="185.1" y="127.1">1</text>
<text x="197.2" y="127.1">2</text>
<text x="181.3" y="137.3">4</text>
<text x="203.5" y="137.3">2</text>
<text x="141.2" y="139.8">1</text>
<text x="147.1" y="141">A</text>
<text x="153.7" y="141">K</text>
<text x="159.8" y="139.8">2</text>
<text x="181.3" y="139.8">5</text>
<text x="181.3" y="142.4">8</text>
<text x="185.2" y="138.4">L1</text>
<text x="185.2" y="141">VIN</text>
<text x="185.2" y="143.5">VINA</text>
<text x="194.9" y="141">VOUT</text>
<text x="198.5" y="138.4">L2</text>
<text x="203.5" y="139.8">1</text>
<text x="181.3" y="144.9">6</text>
<text x="181.3" y="147.5">7</text>
<text x="185.2" y="146">EN</text>
<text x="185.2" y="148.6">PS/SYNC</text>
<text x="198.1" y="148.6">FB</text>
<text x="203.5" y="147.5">10</text>
<text x="181.3" y="152.5">9</text>
<text x="185.2" y="153.6">GND</text>
<text x="194.7" y="153.6">PGND</text>
<text x="203.5" y="152.5">3*6</text>
<text x="192" y="183">1</text>
<text x="197.9" y="184.1">NC1 GND</text>
<text x="213.1" y="183">8*16</text>
<text x="192" y="188.1">2</text>
<text x="197.9" y="189.2">EN</text>
<text x="205.7" y="189.2">FB</text>
<text x="213.1" y="188.1">7</text>
<text x="192" y="193.2">3</text>
<text x="197.9" y="194.3">IN</text>
<text x="203.9" y="194.3">OUT</text>
<text x="213.1" y="193.2">6</text>
<text x="192" y="198.2">4</text>
<text x="197.9" y="199.4">NC2</text>
<text x="204.2" y="199.4">NC3</text>
<text x="213.1" y="198.2">5</text>
<text x="213.1" y="203.3">TERM</text>
<text x="203.8" y="204.4">TRM</text>
<text x="143.8" y="226.2">1</text>
<text x="149.6" y="227.3">A</text>
<text x="156.2" y="227.3">K</text>
<text x="162.3" y="226.2">2</text>
<text x="183.1" y="226.2">1</text>
<text x="189" y="227.3">A</text>
<text x="195.6" y="227.3">K</text>
<text x="201.7" y="226.2">2</text>
<text x="132.4" y="241.4">1</text>
<text x="138.2" y="242.5">A</text>
<text x="144.8" y="242.5">K</text>
<text x="150.9" y="241.4">2</text>
<text x="171.7" y="241.4">1</text>
<text x="177.6" y="242.5">A</text>
<text x="184.2" y="242.5">K</text>
<text x="190.3" y="241.4">2</text>
<text x="161.6" y="259.2">1</text>
<text x="167.4" y="260.3">A</text>
<text x="174" y="260.3">K</text>
<text x="180.1" y="259.2">2</text>
</g>
<g font-size="2.2" fill="#808080">
<text x="86.4" y="57">5V_IN: 2 A trace</text>
<text x="191.7" y="56.4">5V: 2 A trace</text>
<text x="276.8" y="57">VSYS: 1 A trace</text>
<text x="64.8" y="62.7">NC</text>
<text x="64.8" y="65.3">NC</text>
<text x="224.8" y="62.7">NC</text>
<text x="274.3" y="70.4">To Header</text>
<text x="276.2" y="66.5">VBAT: 2 A trace</text>
<text x="316.2" y="67.8">To Header</text>
<text x="271.7" y="78">NC</text>
<text x="226" y="85.6">NC</text>
<text x="244.4" y="118">5V_OUT: 2 A trace</text>
<text x="248.9" y="215.1">VGSM: 2 A trace</text>
</g>
<g font-size="2" fill="#808080">
<text x="234.9" y="52.6">U410</text>
<text x="309.8" y="58.3">VSYS</text>
<text x="135.9" y="65.3">D400</text>
<text x="148.6" y="65.3">STPS340U</text>
<text x="309.8" y="68.4">VBAT/3.5D</text>
<text x="47" y="78">10103593</text>
<text x="47" y="75.4">J400</text>
<text x="274.3" y="73.5">BAT_TS/3.5D</text>
<text x="309.8" y="72.3">VDD_3V3/3.7D</text>
<text x="306" y="81.1">GPIO1_12/3.4A</text>
<text x="306" y="83.7">GPIO2_13/3.4A</text>
<text x="306" y="86.2">GPIO2_12/3.3A</text>
<text x="234.9" y="95.7">BQ24032ARHLR</text>
<text x="135.9" y="125">D420</text>
<text x="148.6" y="125">STPS340U</text>
<text x="279.4" y="120.5">5V_OUT/3.7B</text>
<text x="131.2" y="133.2">VSYS</text>
<text x="127.1" y="140.8">VBAT/3.5D</text>
<text x="139.7" y="145.3">D421</text>
<text x="152.4" y="145.3">STPS340U</text>
<text x="195.6" y="178.3">U430</text>
<text x="150.9" y="189.1">GPIO3_7/3.4C</text>
<text x="195.6" y="208.8">TPS7A7001</text>
<text x="281.9" y="218.3">VGSM/4.2A</text>
<text x="142.2" y="231.6">D431</text>
<text x="154.9" y="231.6">STPS340U</text>
<text x="181.6" y="231.6">D433</text>
<text x="194.3" y="231.6">STPS340U</text>
<text x="130.8" y="246.9">D430</text>
<text x="143.5" y="246.9">STPS340U</text>
<text x="170.2" y="246.9">D432</text>
<text x="182.9" y="246.9">STPS340U</text>
<text x="137.3" y="260.2">VBAT/3.5D</text>
<text x="160" y="264.6">D440</text>
<text x="172.7" y="264.6">STPS340U</text>
</g>
</svg>
